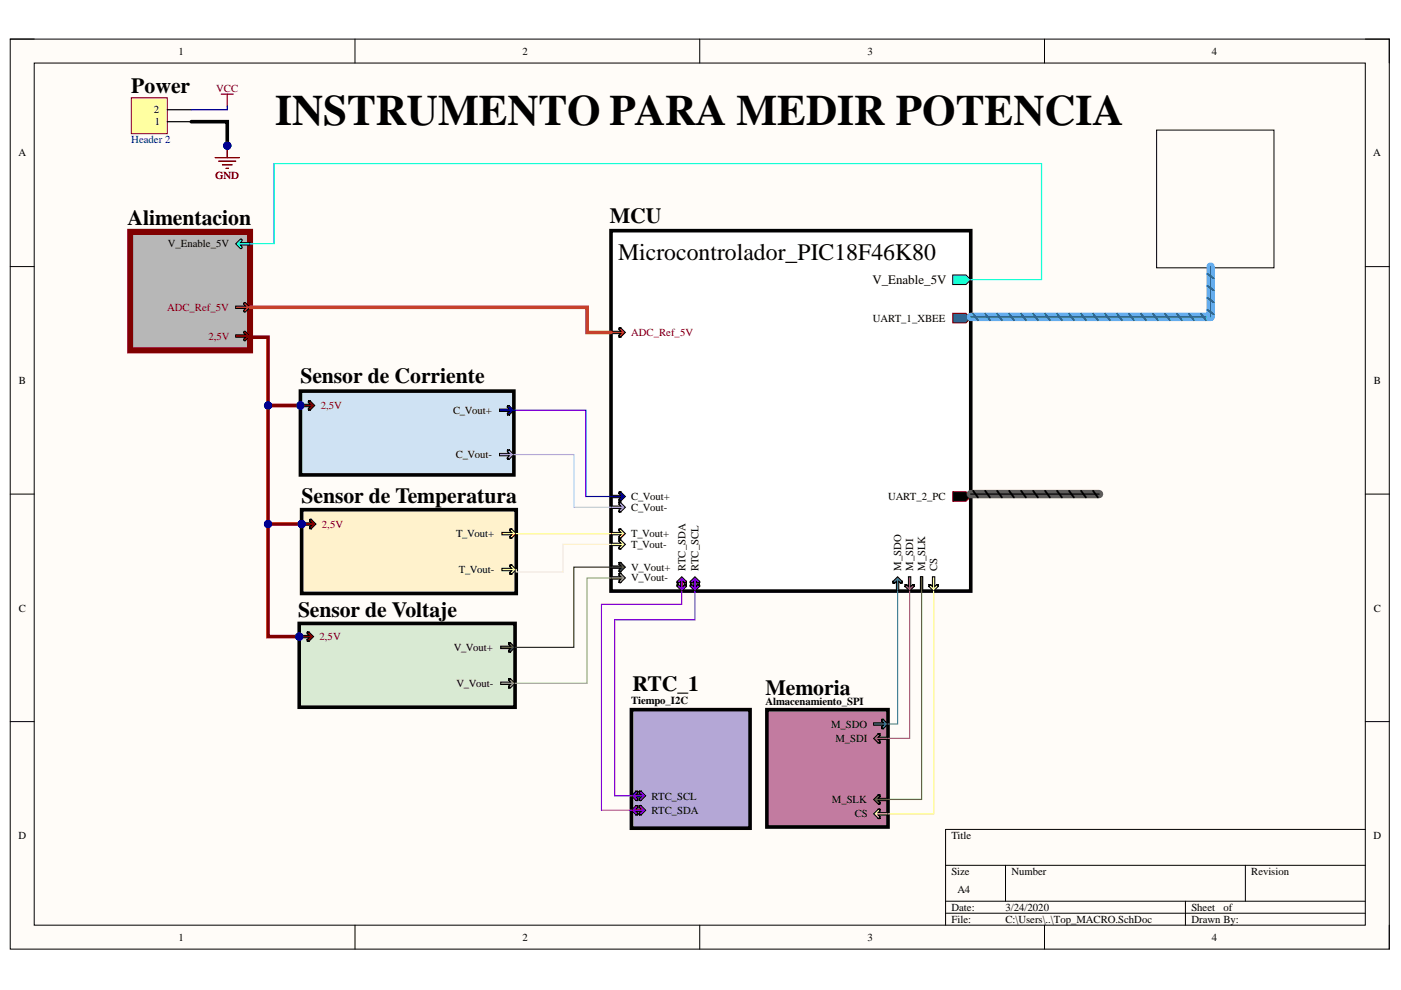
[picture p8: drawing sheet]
<svg xmlns="http://www.w3.org/2000/svg" width="297mm" height="210mm" viewBox="0 0 297 210" stroke-linecap="round" stroke-linejoin="round" font-family="sans-serif">
<path d="M2.2 8.3h292.4v192.9h-292.4z" fill-rule="evenodd" fill="#fffcf8"/>
<path d="M2.2 8.3h292.4v192.9h-292.4z" fill="none" stroke="#000" stroke-width=".21"/>
<path d="M7.3 13.4h282.2v182.8h-282.2z" fill-rule="evenodd" fill="#fffcf8"/>
<g fill="none" stroke="#000" stroke-width=".21">
<path d="M2.2 8.3h5.1M7.3 13.4h282.2v182.8h-282.2zM75.3 8.3v5.1M148.4 8.3v5.1M221.5 8.3v5.1M289.5 8.3h5.1v5.1M2.2 56.5h5.1M289.5 56.5h5.1M2.2 104.8h5.1M289.5 104.8h5.1M2.2 153h5.1M289.5 153h5.1"/>
<path d="M289.5 175.9h-89v20.3M75.3 196.2v5M148.4 196.2v5M200.5 183.5h89M200.5 191.1h89M200.5 193.6h89M213.2 183.5v7.6M221.5 196.2v5M251.3 191.1v5.1M264 183.5v7.6M294.6 196.2v5"/>
</g>
<path d="M63.9 108.1h45.6v17.7h-45.6z" fill-rule="evenodd" fill="#fff2cc"/>
<path d="M63.9 108.1h45.6v17.7h-45.6z" fill="none" stroke="#000" stroke-width=".76"/>
<circle cx="64" cy="111.1" r=".76" fill="#000080"/>
<circle cx="64" cy="111.1" r=".76" fill="none" stroke="#000080" stroke-width=".21"/>
<path d="M106.4 112.9h2.1l-.4-.5 .3-.3 1.1 1-1.2 1.1-.2-.4 .4-.4h-2.1z" fill-rule="evenodd" fill="#ff0"/>
<path d="M106.4 112.9h2.1l-.4-.5 .3-.3 1.1 1-1.2 1.1-.2-.4 .4-.4h-2.1z" fill="none" stroke="#000" stroke-width=".21"/>
<path d="M106.4 120.5h2.1l-.4-.5 .3-.3 1.1 1.1-1.2 1-.2-.3 .4-.5h-2.1z" fill-rule="evenodd" fill="#ffd966"/>
<path d="M106.4 120.5h2.1l-.4-.5 .3-.3 1.1 1.1-1.2 1-.2-.3 .4-.5h-2.1z" fill="none" stroke="#000" stroke-width=".21"/>
<path d="M63.9 110.9h2.1l-.4-.5 .3-.3 1.1 1-1.2 1-.2-.3 .4-.4h-2.1z" fill-rule="evenodd" fill="#980000"/>
<path d="M63.9 110.9h2.1l-.4-.5 .3-.3 1.1 1-1.2 1-.2-.3 .4-.4h-2.1z" fill="none" stroke="#000" stroke-width=".21"/>
<circle cx="64" cy="111.1" r=".76" fill="#000080"/>
<circle cx="64" cy="111.1" r=".76" fill="none" stroke="#000080" stroke-width=".21"/>
<path d="M63.7 82.9h45.3v17.8h-45.3z" fill-rule="evenodd" fill="#cfe2f3"/>
<path d="M63.7 82.9h45.3v17.8h-45.3z" fill="none" stroke="#000" stroke-width=".76"/>
<circle cx="63.7" cy="86" r=".76" fill="#000080"/>
<circle cx="63.7" cy="86" r=".76" fill="none" stroke="#000080" stroke-width=".21"/>
<path d="M63.7 85.7h2.1l-.4-.4 .3-.3 1 1-1.1 1-.2-.3 .4-.5h-2.1z" fill-rule="evenodd" fill="#980000"/>
<path d="M63.7 85.7h2.1l-.4-.4 .3-.3 1 1-1.1 1-.2-.3 .4-.5h-2.1z" fill="none" stroke="#000" stroke-width=".21"/>
<circle cx="63.7" cy="86" r=".76" fill="#000080"/>
<circle cx="63.7" cy="86" r=".76" fill="none" stroke="#000080" stroke-width=".21"/>
<path d="M105.9 86.7h2.1l-.4-.4 .1-.3h.2l1.1 1-1.2 1-.2-.3 .4-.5h-2.1z" fill-rule="evenodd" fill="#00f"/>
<path d="M105.9 86.7h2.1l-.4-.4 .1-.3h.2l1.1 1-1.2 1-.2-.3 .4-.5h-2.1z" fill="none" stroke="#000" stroke-width=".21"/>
<path d="M105.9 96.1h2.1l-.4-.4v-.3h.3l1.1 1-1.2 1-.2-.3 .4-.5h-2.1z" fill-rule="evenodd" fill="#a4c2f4"/>
<path d="M105.9 96.1h2.1l-.4-.4v-.3h.3l1.1 1-1.2 1-.2-.3 .4-.5h-2.1z" fill="none" stroke="#000" stroke-width=".21"/>
<path d="M27.6 49.2h25.4v25.1h-25.4z" fill-rule="evenodd" fill="#b7b7b7"/>
<path d="M27.6 49.2h25.4v25.1h-25.4z" fill="none" stroke="#800000" stroke-width="1.3"/>
<path d="M50 71h2l-.4-.5 .3-.3 1.1 1-1.1 1.1-.3-.4 .4-.4h-2z" fill-rule="evenodd" fill="#980000"/>
<path d="M50 71h2l-.4-.5 .3-.3 1.1 1-1.1 1.1-.3-.4 .4-.4h-2z" fill="none" stroke="#000" stroke-width=".21"/>
<path d="M50.9 50.8l.3-.1 .1 .2-.4 .5h2.1v.6h-2.1l.4 .4-.1 .3h-.2l-1-1z" fill-rule="evenodd" fill="#0ff"/>
<path d="M50.9 50.8l.3-.1 .1 .2-.4 .5h2.1v.6h-2.1l.4 .4-.1 .3h-.2l-1-1z" fill="none" stroke="#000" stroke-width=".21"/>
<path d="M50 64.9h2l-.4-.5 .3-.3 1.1 1.1-1.1 1-.3-.4 .4-.4h-2z" fill-rule="evenodd" fill="#cc4125"/>
<path d="M50 64.9h2l-.4-.5 .3-.3 1.1 1.1-1.1 1-.3-.4 .4-.4h-2z" fill="none" stroke="#000" stroke-width=".21"/>
<path d="M63.4 132.2h45.8v17.8h-45.8z" fill-rule="evenodd" fill="#d9ead3"/>
<path d="M63.4 132.2h45.8v17.8h-45.8z" fill="none" stroke="#000" stroke-width=".76"/>
<circle cx="63.4" cy="135" r=".76" fill="#000080"/>
<circle cx="63.4" cy="135" r=".76" fill="none" stroke="#000080" stroke-width=".21"/>
<path d="M63.4 134.7h2.1l-.4-.4 .3-.3 1.1 1-1.2 1-.2-.3 .4-.5h-2.1z" fill-rule="evenodd" fill="#980000"/>
<path d="M63.4 134.7h2.1l-.4-.4 .3-.3 1.1 1-1.2 1-.2-.3 .4-.5h-2.1z" fill="none" stroke="#000" stroke-width=".21"/>
<circle cx="63.4" cy="135" r=".76" fill="#000080"/>
<circle cx="63.4" cy="135" r=".76" fill="none" stroke="#000080" stroke-width=".21"/>
<path d="M106.2 144.6h2l-.4-.4 .1-.3h.2l1.1 1-1.1 1-.3-.3 .4-.5h-2z" fill-rule="evenodd" fill="#93c47d"/>
<path d="M106.2 144.6h2l-.4-.4 .1-.3h.2l1.1 1-1.1 1-.3-.3 .4-.5h-2z" fill="none" stroke="#000" stroke-width=".21"/>
<path d="M106.2 137h2l-.4-.5 .3-.3 1.1 1.1-1.1 1-.3-.3 .4-.5h-2z" fill-rule="evenodd" fill="#1c951c"/>
<path d="M106.2 137h2l-.4-.5 .3-.3 1.1 1.1-1.1 1-.3-.3 .4-.5h-2z" fill="none" stroke="#000" stroke-width=".21"/>
<path d="M129.5 48.9h76.3v76.4h-76.3z" fill-rule="evenodd" fill="#fff"/>
<path d="M129.5 48.9h76.3v76.4h-76.3z" fill="none" stroke="#000" stroke-width=".76"/>
<path d="M129.5 112.9h2.1l-.4-.5 .1-.2 .2-.1 1.1 1-1.2 1.1-.2-.4 .4-.4h-2.1z" fill-rule="evenodd" fill="#ff0"/>
<path d="M129.5 112.9h2.1l-.4-.5 .1-.2 .2-.1 1.1 1-1.2 1.1-.2-.4 .4-.4h-2.1z" fill="none" stroke="#000" stroke-width=".21"/>
<path d="M129.5 115.2h2.1l-.4-.5 .1-.2 .2-.1 1.1 1-1.2 1-.2-.3 .4-.4h-2.1z" fill-rule="evenodd" fill="#ffd966"/>
<path d="M129.5 115.2h2.1l-.4-.5 .1-.2 .2-.1 1.1 1-1.2 1-.2-.3 .4-.4h-2.1z" fill="none" stroke="#000" stroke-width=".21"/>
<path d="M129.5 105h2.1l-.4-.5 .3-.2 1.1 1-1.2 1-.2-.3 .4-.5h-2.1z" fill-rule="evenodd" fill="#00f"/>
<path d="M129.5 105h2.1l-.4-.5 .3-.2 1.1 1-1.2 1-.2-.3 .4-.5h-2.1z" fill="none" stroke="#000" stroke-width=".21"/>
<path d="M129.5 107.3h2.1l-.4-.5 .1-.2 .2-.1 1.1 1.1-1.2 1-.2-.3 .4-.5h-2.1z" fill-rule="evenodd" fill="#a4c2f4"/>
<path d="M129.5 107.3h2.1l-.4-.5 .1-.2 .2-.1 1.1 1.1-1.2 1-.2-.3 .4-.5h-2.1z" fill="none" stroke="#000" stroke-width=".21"/>
<path d="M129.5 120h2.1l-.4-.5 .1-.2 .2-.1 1.1 1-1.1 1.1-.3-.3 .4-.5h-2.1z" fill-rule="evenodd" fill="#1c951c"/>
<path d="M129.5 120h2.1l-.4-.5 .1-.2 .2-.1 1.1 1-1.1 1.1-.3-.3 .4-.5h-2.1z" fill="none" stroke="#000" stroke-width=".21"/>
<path d="M129.5 122.3h2.1l-.4-.5 .3-.3 1.1 1-1.2 1-.2-.3 .4-.4h-2.1z" fill-rule="evenodd" fill="#93c47d"/>
<path d="M129.5 122.3h2.1l-.4-.5 .3-.3 1.1 1-1.2 1-.2-.3 .4-.4h-2.1z" fill="none" stroke="#000" stroke-width=".21"/>
<path d="M146.4 123.2l.9-.9 1 1v.3l-.2 .1-.5-.4v1.1l.5-.4h.2l.1 .3-1.1 1-1-1.1 .1-.2h.2l.5 .4v-1.1l-.6 .4-.2-.2z" fill-rule="evenodd" fill="#90f"/>
<path d="M146.4 123.2l.9-.9 1 1v.3l-.2 .1-.5-.4v1.1l.5-.4h.2l.1 .3-1.1 1-1-1.1 .1-.2h.2l.5 .4v-1.1l-.6 .4-.2-.2z" fill="none" stroke="#000" stroke-width=".21"/>
<path d="M143.6 123.2l.9-.9 1 1v.3l-.2 .1-.5-.4v1.1l.5-.4h.2l.1 .3-1.1 1-1-1.1 .1-.2h.2l.5 .4v-1.1l-.6 .4-.2-.2z" fill-rule="evenodd" fill="#f0f"/>
<path d="M143.6 123.2l.9-.9 1 1v.3l-.2 .1-.5-.4v1.1l.5-.4h.2l.1 .3-1.1 1-1-1.1 .1-.2h.2l.5 .4v-1.1l-.6 .4-.2-.2z" fill="none" stroke="#000" stroke-width=".21"/>
<path d="M202 58.3h2.8l1 1-1 1h-2.8z" fill-rule="evenodd" fill="#0ff"/>
<path d="M202 58.3h2.8l1 1-1 1h-2.8z" fill="none" stroke="#000" stroke-width=".21"/>
<path d="M129.5 70.2h2.1l-.4-.4 .3-.3 1.1 1-1.2 1-.2-.3 .4-.5h-2.1z" fill-rule="evenodd" fill="#cc4125"/>
<path d="M129.5 70.2h2.1l-.4-.4 .3-.3 1.1 1-1.2 1-.2-.3 .4-.5h-2.1z" fill="none" stroke="#000" stroke-width=".21"/>
<path d="M192.6 122.3h.5v2.1l.4-.4 .4 .2-1 1.1-1.1-1 .1-.3h.2l.5 .4z" fill-rule="evenodd" fill="#a64d79"/>
<path d="M192.6 122.3h.5v2.1l.4-.4 .4 .2-1 1.1-1.1-1 .1-.3h.2l.5 .4z" fill="none" stroke="#000" stroke-width=".21"/>
<path d="M189.4 123.2l.9-.9 1 1v.3l-.3 .1-.4-.4v2h-.5v-2l-.6 .4-.2-.2z" fill-rule="evenodd" fill="#45818e"/>
<path d="M189.4 123.2l.9-.9 1 1v.3l-.3 .1-.4-.4v2h-.5v-2l-.6 .4-.2-.2z" fill="none" stroke="#000" stroke-width=".21"/>
<path d="M195.1 122.3h.5v3h-.5z" fill-rule="evenodd" fill="#0f0"/>
<path d="M195.1 122.3h.5v3h-.5z" fill="none" stroke="#000" stroke-width=".21"/>
<path d="M197.7 122.3h.5v2.1l.4-.4 .4 .2-1.1 1.1-1-1.1 .3-.2 .5 .4z" fill-rule="evenodd" fill="#ffd966"/>
<path d="M197.7 122.3h.5v2.1l.4-.4 .4 .2-1.1 1.1-1-1.1 .3-.2 .5 .4z" fill="none" stroke="#000" stroke-width=".21"/>
<path d="M202 66.4h2.8l1 1-1 1.1h-2.8z" fill-rule="evenodd" fill="#0b5394"/>
<path d="M202 66.4h2.8l1 1-1 1.1h-2.8zM202 104.3h2.8l1 1-1 1h-2.8z" fill="none" stroke="#800000" stroke-width=".21"/>
<path d="M202 104.3h2.8l1 1-1 1h-2.8z" fill-rule="evenodd" fill="#000"/>
<path d="M133.9 150.5h25.1v25.1h-25.1z" fill-rule="evenodd" fill="#b4a7d6"/>
<path d="M133.9 150.5h25.1v25.1h-25.1z" fill="none" stroke="#000" stroke-width=".76"/>
<path d="M133.9 168.7l1-1 .3 .1v.2l-.4 .5h1.1l-.4-.5 .3-.3 1.1 1-1.1 1.1-.3-.3 .4-.5h-1.1l.4 .5-.2 .3z" fill-rule="evenodd" fill="#90f"/>
<path d="M133.9 168.7l1-1 .3 .1v.2l-.4 .5h1.1l-.4-.5 .3-.3 1.1 1-1.1 1.1-.3-.3 .4-.5h-1.1l.4 .5-.2 .3z" fill="none" stroke="#000" stroke-width=".21"/>
<path d="M133.9 171.8l1.1-1 .2 .1v.2l-.4 .4h1.1l-.4-.4 .3-.3 1.1 1-1.1 1-.3-.3 .4-.5h-1.1l.4 .5-.2 .3z" fill-rule="evenodd" fill="#f0f"/>
<path d="M133.9 171.8l1.1-1 .2 .1v.2l-.4 .4h1.1l-.4-.4 .3-.3 1.1 1-1.1 1-.3-.3 .4-.5h-1.1l.4 .5-.2 .3z" fill="none" stroke="#000" stroke-width=".21"/>
<path d="M162.6 150.5h25.7v24.8h-25.7z" fill-rule="evenodd" fill="#c27ba0"/>
<path d="M162.6 150.5h25.7v24.8h-25.7z" fill="none" stroke="#000" stroke-width=".76"/>
<path d="M185.2 153.3h2.1l-.4-.5v-.2l.3-.1 1.1 1-1.2 1-.2-.3 .4-.4h-2.1z" fill-rule="evenodd" fill="#45818e"/>
<path d="M185.2 153.3h2.1l-.4-.5v-.2l.3-.1 1.1 1-1.2 1-.2-.3 .4-.4h-2.1z" fill="none" stroke="#000" stroke-width=".21"/>
<path d="M185.2 156.6l1.2-1.1 .2 .4-.4 .4h2.1v.5h-2.1l.4 .5v.2l-.3 .1z" fill-rule="evenodd" fill="#a64d79"/>
<path d="M185.2 156.6l1.2-1.1 .2 .4-.4 .4h2.1v.5h-2.1l.4 .5v.2l-.3 .1z" fill="none" stroke="#000" stroke-width=".21"/>
<path d="M185.2 169.5l1.2-1 .2 .3-.4 .4h2.1v.6h-2.1l.4 .4v.2l-.3 .1z" fill-rule="evenodd" fill="#0f0"/>
<path d="M185.2 169.5l1.2-1 .2 .3-.4 .4h2.1v.6h-2.1l.4 .4v.2l-.3 .1z" fill="none" stroke="#000" stroke-width=".21"/>
<path d="M185.2 172.6l1.1-1.1 .3 .1v.3l-.4 .4h2.1v.5h-2.1l.4 .4-.2 .4z" fill-rule="evenodd" fill="#ffd966"/>
<path d="M185.2 172.6l1.1-1.1 .3 .1v.3l-.4 .4h2.1v.5h-2.1l.4 .4-.2 .4z" fill="none" stroke="#000" stroke-width=".21"/>
<path d="M27.8 20.7h7.7v7.6h-7.7z" fill-rule="evenodd" fill="#ffffb0"/>
<path d="M27.8 20.7h7.7v7.6h-7.7z" fill="none" stroke="#800000" stroke-width=".21"/>
<path d="M35.5 25.8h5.1M35.5 23.3h5.1" fill="none" stroke="#000" stroke-width=".25"/>
<path d="M45.6 33.4h5.1M46.4 34.2h3.6M47.2 34.9h2M47.9 35.7h.5M48.2 30.9v2.5" fill="none" stroke="#800000" stroke-width=".25"/>
<circle cx="48.2" cy="30.9" r=".76" fill="#000080"/>
<circle cx="48.2" cy="30.9" r=".76" fill="none" stroke="#000080" stroke-width=".21"/>
<path d="M45.6 33.4h5.1M46.4 34.2h3.6M47.2 34.9h2M47.9 35.7h.5M48.2 30.9v2.5" fill="none" stroke="#800000" stroke-width=".25"/>
<circle cx="48.2" cy="30.9" r=".76" fill="#000080"/>
<circle cx="48.2" cy="30.9" r=".76" fill="none" stroke="#000080" stroke-width=".21"/>
<path d="M46.9 20h2.6M48.2 20v2.5" fill="none" stroke="#800000" stroke-width=".25"/>
<path d="M245.2 27.6h24.9v29.2h-24.9z" fill="none" stroke="#000" stroke-width=".21"/>
<path d="M192.9 125.3v31.3h-4.6" fill="none" stroke="#a64d79" stroke-width=".25"/>
<path d="M40.6 25.8h7.6v5.1" fill="none" stroke="#000" stroke-width=".76"/>
<circle cx="48.2" cy="30.9" r=".76" fill="#000080"/>
<circle cx="48.2" cy="30.9" r=".76" fill="none" stroke="#000080" stroke-width=".21"/>
<path d="M48.2 22.5v.8h-7.6" fill="none" stroke="#000080" stroke-width=".25"/>
<path d="M53 71.2v.3h3.8v14.5" fill="none" stroke="#980000" stroke-width=".76"/>
<circle cx="56.8" cy="86" r=".76" fill="#000080"/>
<circle cx="56.8" cy="86" r=".76" fill="none" stroke="#000080" stroke-width=".21"/>
<path d="M53 65.2h71.5v5.3h5" fill="none" stroke="#cc4125" stroke-width=".76"/>
<path d="M53 51.7h5.1v-17h162.7v24.6h-15" fill="none" stroke="#0ff" stroke-width=".25"/>
<path d="M63.7 85.7v.3h-6.9v49h6.6v-.3" fill="none" stroke="#980000" stroke-width=".76"/>
<circle cx="63.7" cy="86" r=".76" fill="#000080"/>
<circle cx="63.7" cy="86" r=".76" fill="none" stroke="#000080" stroke-width=".21"/>
<circle cx="56.8" cy="86" r=".76" fill="#000080"/>
<circle cx="56.8" cy="86" r=".76" fill="none" stroke="#000080" stroke-width=".21"/>
<circle cx="56.8" cy="111.1" r=".76" fill="#000080"/>
<circle cx="56.8" cy="111.1" r=".76" fill="none" stroke="#000080" stroke-width=".21"/>
<circle cx="63.4" cy="135" r=".76" fill="#000080"/>
<circle cx="63.4" cy="135" r=".76" fill="none" stroke="#000080" stroke-width=".21"/>
<path d="M63.9 110.9v.2h-7.1" fill="none" stroke="#980000" stroke-width=".76"/>
<circle cx="64" cy="111.1" r=".76" fill="#000080"/>
<circle cx="64" cy="111.1" r=".76" fill="none" stroke="#000080" stroke-width=".21"/>
<circle cx="56.8" cy="111.1" r=".76" fill="#000080"/>
<circle cx="56.8" cy="111.1" r=".76" fill="none" stroke="#000080" stroke-width=".21"/>
<path d="M109 96.4h12.7v11.2h7.8" fill="none" stroke="#a4c2f4" stroke-width=".25"/>
<path d="M109 87h15.2v18.3h5.3" fill="none" stroke="#00f" stroke-width=".25"/>
<path d="M129.5 122.5h-5v22.4h-15.3" fill="none" stroke="#93c47d" stroke-width=".25"/>
<path d="M129.5 120.2h-7.8v17.1h-12.5" fill="none" stroke="#274e13" stroke-width=".25"/>
<path d="M129.5 115.4h-10.1v5.9h-9.9v-.5" fill="none" stroke="#fce5cd" stroke-width=".25"/>
<path d="M109.5 113.1h20" fill="none" stroke="#ff0" stroke-width=".25"/>
<path d="M144.5 125.3v2.8h-17v43.7h6.4" fill="none" stroke="#f0f" stroke-width=".25"/>
<path d="M147.3 125.3v6.1h-17v37.3h3.6" fill="none" stroke="#90f" stroke-width=".25"/>
<path d="M197.9 125.3v47.3h-9.6" fill="none" stroke="#ffd966" stroke-width=".25"/>
<path d="M195.4 125.3v44.2h-7.1" fill="none" stroke="#0f0" stroke-width=".25"/>
<path d="M190.3 125.3v28.2h-2" fill="none" stroke="#45818e" stroke-width=".25"/>
<path d="M256.7 56.5v10.7h-50.9" fill="none" stroke="#65adee" stroke-width="1.8"/>
<g fill="none" stroke="#0b5394" stroke-width=".38">
<path d="M256 58l1.4 1.1M206.3 66.5l1 1.4M208.9 66.5l1 1.4M211.4 66.5l1 1.4M214 66.5l1 1.4M216.5 66.5l1 1.4M219 66.5l1.1 1.4M221.6 66.5l1 1.4M224.1 66.5l1 1.4M226.7 66.5l1 1.4M229.2 66.5l1 1.4M231.8 66.5l1 1.4"/>
<path d="M234.3 66.5l1 1.4M236.8 66.5l1.1 1.4M239.4 66.5l1 1.4M241.9 66.5l1 1.4M244.5 66.5l1 1.4M247 66.5l1 1.4M249.5 66.5l1.1 1.4M252.1 66.5l1 1.4M254.6 66.5l1 1.4M256 65.7l1.4 1M256 63.1l1.4 1M256 60.6l1.4 1"/>
</g>
<path d="M256.7 56.5v10.7h-50.9" fill="none" stroke="#0b5394" stroke-width=".25"/>
<path d="M205.8 104.8h27.2" fill="none" stroke="#5a5a5a" stroke-width="1.8"/>
<path d="M206.3 104.1l1 1.4M208.9 104.1l1 1.4M211.4 104.1l1 1.4M214 104.1l1 1.4M216.5 104.1l1 1.4M219 104.1l1.1 1.4M221.6 104.1l1 1.4M224.1 104.1l1 1.4M226.7 104.1l1 1.4M229.2 104.1l1 1.4M231.8 104.1l1 1.4" fill="none" stroke="#000" stroke-width=".38"/>
<path d="M205.8 104.8h27.2" fill="none" stroke="#000" stroke-width=".25"/>
<text font-size="9.2" x="58.4" y="26.6">INSTRUMENTO PARA MEDIR POTENCIA</text>
<text font-size="5" x="131.1" y="55.2">Microcontrolador_PIC18F46K80</text>
<g font-size="4.6">
<text x="27.8" y="19.7">Power</text>
<text x="27.1" y="47.6">Alimentacion</text>
<text x="129.3" y="47.4">MCU</text>
<text x="63.7" y="81.2">Sensor de Corriente</text>
<text x="63.9" y="106.6">Sensor de Temperatura</text>
<text x="63.2" y="130.9">Sensor de Voltaje</text>
<text x="134.1" y="146.4">RTC_1</text>
<text x="162.3" y="147.4">Memoria</text>
</g>
<text font-size="2.7" x="185" y="60.2">V_Enable_5V</text>
<g font-size="2.3">
<text x="37.9" y="11.6">1</text>
<text x="110.8" y="11.6">2</text>
<text x="183.9" y="11.6">3</text>
<text x="256.9" y="11.6">4</text>
<text x="32.6" y="24">2</text>
<text x="32.8" y="26.6">1</text>
<text x="3.9" y="33.2">A</text>
<text x="291.2" y="33.2">A</text>
<text x="35.6" y="52.5">V_Enable_5V</text>
<text x="185.1" y="68.2">UART_1_XBEE</text>
<text x="4" y="81.4">B</text>
<text x="291.3" y="81.4">B</text>
<text x="96.1" y="87.8">C_Vout+</text>
<text x="96.7" y="97.1">C_Vout-</text>
<text x="133.9" y="106">C_Vout+</text>
<text x="188.3" y="106">UART_2_PC</text>
<text x="96.7" y="113.9">T_Vout+</text>
<text x="133.9" y="113.9">T_Vout+</text>
<text x="133.9" y="108.3">C_Vout-</text>
<text x="133.9" y="116.2">T_Vout-</text>
<text x="97.3" y="121.5">T_Vout-</text>
<text x="133.9" y="121">V_Vout+</text>
<text x="133.9" y="123.3">V_Vout-</text>
<text x="145.3" y="121" transform="rotate(-90 145.3 121)">RTC_SDA</text>
<text x="148.1" y="121" transform="rotate(-90 148.1 121)">RTC_SCL</text>
<text x="191.1" y="121" transform="rotate(-90 191.1 121)">M_SDO</text>
<text x="193.6" y="121" transform="rotate(-90 193.6 121)">M_SDI</text>
<text x="196.1" y="121" transform="rotate(-90 196.1 121)">M_SLK</text>
<text x="198.7" y="121" transform="rotate(-90 198.7 121)">CS</text>
<text x="4" y="129.7">C</text>
<text x="291.3" y="129.7">C</text>
<text x="96.2" y="138">V_Vout+</text>
<text x="96.8" y="145.6">V_Vout-</text>
<text x="133.9" y="149.2">Tiempo_I2C</text>
<text x="162.3" y="149.5">Almacenamiento_SPI</text>
<text x="176.2" y="154.3">M_SDO</text>
<text x="177.1" y="157.3">M_SDI</text>
<text x="138.2" y="169.5">RTC_SCL</text>
<text x="138.2" y="172.6">RTC_SDA</text>
<text x="176.4" y="170.3">M_SLK</text>
<text x="181.3" y="173.3">CS</text>
<text x="3.9" y="177.9">D</text>
<text x="201.7" y="177.9">Title</text>
<text x="291.2" y="177.9">D</text>
<text x="201.7" y="185.5">Size</text>
<text x="214.5" y="185.5">Number</text>
<text x="265.3" y="185.5">Revision</text>
<text x="203" y="189.3">A4</text>
<text x="201.7" y="193.1">Date:</text>
<text x="201.7" y="195.7">File:</text>
<text x="213.2" y="193.1">3/24/2020</text>
<text x="213.2" y="195.7">C:\Users\..\Top_MACRO.SchDoc</text>
<text x="252.6" y="193.1">Sheet</text>
<text x="252.6" y="195.7">Drawn By:</text>
<text x="259.4" y="193.1">of</text>
<text x="37.9" y="199.5">1</text>
<text x="110.8" y="199.5">2</text>
<text x="183.9" y="199.5">3</text>
<text x="256.9" y="199.5">4</text>
</g>
<g font-size="2.3" fill="#800000">
<text x="45.8" y="19.5">VCC</text>
<text x="45.7" y="38">GND</text>
<text x="35.4" y="65.9">ADC_Ref_5V</text>
<text x="133.9" y="71.2">ADC_Ref_5V</text>
<text x="44.2" y="72">2,5V</text>
<text x="68" y="86.7">2,5V</text>
<text x="68.3" y="111.9">2,5V</text>
<text x="67.7" y="135.7">2,5V</text>
</g>
<text font-size="2.3" fill="#000080" x="27.8" y="30.4">Header 2</text>
</svg>
